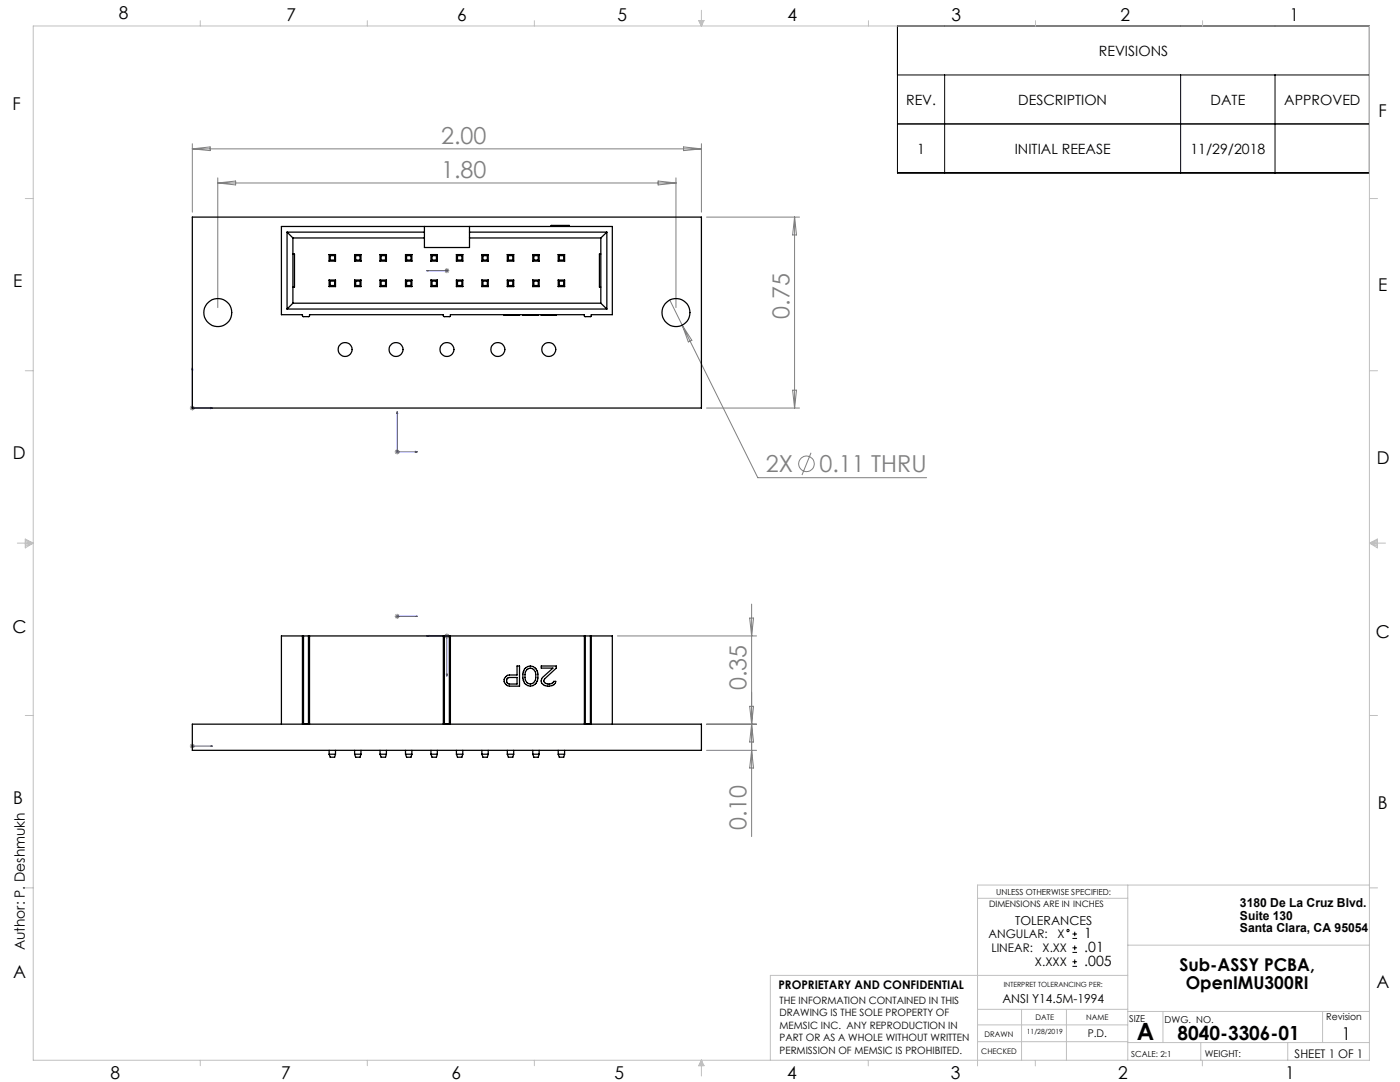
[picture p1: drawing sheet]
<svg xmlns="http://www.w3.org/2000/svg" width="279mm" height="216mm" viewBox="0 0 279 216" stroke-linecap="round" stroke-linejoin="round" font-family="sans-serif">
<g fill="none" stroke="#808080" stroke-width=".2">
<path d="M38.4 28.7v13.6M38.4 29.7h101.6M38.4 29.7l3.5-.4v.8zM43.5 35.5v25.9M43.5 36.5h91.4M43.5 36.5l3.5-.4v.8zM131.3 36.1l3.6 .4-3.6 .4zM134.9 35.5v25.9M136.4 29.3l3.6 .4-3.6 .4zM140 28.7v13.6M88.7 54h1M88.8 53.7l.7 .7"/>
<path d="M89.2 53.5v1M89.5 53.7l-.7 .7M133.7 59.9l17.5 35.4h33.7M141 43.3h18.6M158.6 43.3v38.1M158.6 43.3l.4 3.6h-.8zM136.1 64.9l2 3-.7 .3zM158.2 77.9h.8l-.4 3.5zM37.9 81.4h1M38 81.1l.7 .7M38.4 80.9v1M38.7 81.1l-.7 .7"/>
<path d="M78.8 90.2h1M78.9 89.8l.7 .7M79.3 89.7v1M79.6 89.8l-.7 .7M141 81.4h18.6M161.9 90.3l-1.8 4.5M78.8 123h1M78.9 122.6l.7 .7M79.3 122.5v1M79.6 122.6l-.7 .7M88.7 126.9h1M88.8 126.5l.7 .7"/>
<path d="M89.2 126.4v1M89.5 126.5l-.7 .7M123.2 126.9h27.8M149.6 123.3h.8l-.4 3.6zM150 120.5v46.4M37.9 148.9h1M38 148.5l.7 .7M38.4 148.4v1M38.7 148.5l-.7 .7M141 149.7h10M141 144.5h10M149.6 140.9l.8 7.2h-.8l.8-7.2z"/>
<path d="M150 149.7l.4 3.5h-.8z"/>
<circle cx="161" cy="92.6" r="1.55"/>
</g>
<g fill="none" stroke="#000" stroke-width=".2">
<path d="M179.1 15h94.2M179.1 5.2h94.2v29.3h-94.2zM188.5 15v19.5M235.6 15v19.5M254.5 15v19.5M273.3 24.7h-94.2M214 187.3h.9M214 186.4h.9M214 190h.9M214 189.1h.9M214 192.8h.9M214 191.9h.9"/>
<path d="M214.5 185.9v.9M214.5 188.7v.9M214.5 191.5v.9"/>
<circle cx="213.1" cy="185.7" r=".22"/>
</g>
<g fill="none" stroke="#00f" stroke-width=".2">
<path d="M85.2 54h4M85.2 54h.4h-.4M89.1 54h.2zM89.2 54h.1M38.4 73.4v8h4M38.4 73.4l.1 .4h-.2zM42 81.3l.4 .1-.4 .1zM79.3 82.1v8.1h4M79.3 82.1l.1 .4h-.2zM82.9 90.1l.4 .1-.4 .1zM79.2 123h.2zM79.3 123h.1"/>
<path d="M79.3 123h4M83.3 123h-.4h.4M85.2 126.9h4v8M85.2 126.9l.4-.1v.2zM89.1 134.5h.2l-.1 .4zM38.3 148.9h.2zM38.4 148.9h.1M38.4 148.9h4M42.4 148.9h-.4h.4"/>
</g>
<g fill="none" stroke="#c0c0c0" stroke-width=".2">
<path d="M6.6 5.2h266.7v206.4h-266.7zM40 4.1v1.1M73.3 4.1v1.1M106.6 4.1v1.1M139.4 4.1h1.1l-.5 1.1zM139.5 4.1l.5 1.1M139.8 4.1l.2 1.1M140 2v3.2M140.1 4.1l-.1 1.1M140.3 4.1l-.3 1.1M173.3 4.1v1.1M206.7 4.1v1.1"/>
<path d="M240 4.1v1.1M5 39.6h1.6M273.3 39.6h1.6M5 74h1.6M273.3 74h1.6M3.5 108.4h3.1M5 107.6l1.6 .8-1.6 .9zM5 107.8l1.6 .6M5 108.1l1.6 .3M6.6 108.4l-1.6 .6M6.6 108.4l-1.6 .2M273.3 108.4h3.2"/>
<path d="M273.3 108.4l1.6 .2M273.3 108.4l1.6 .6M273.3 108.4l1.6-.8v1.7zM274.9 108.1l-1.6 .3M274.9 107.8l-1.6 .6M5 142.8h1.6M273.3 142.8h1.6M5 177.2h1.6M195.1 179.2h30M225.1 176.6v34.9M273.3 176.6h-78.2v36.1M273.3 177.2h1.6"/>
<path d="M225.1 188.6h48.2M225.1 194.6h-71.4v17M40 211.6v1.1M73.3 211.6v1.1M106.6 211.6v1.1M140 211.6v3.1M140 211.6l.5 1.1h-1.1zM140 211.6l.3 1.1M140 211.6l-.5 1.1M140 211.6l-.2 1.1M140 211.6l.1 1.1M173.3 211.6v1.1"/>
<path d="M195.1 201.4h30M195.1 204.5h30M195.1 207.9h30M203.9 201.4v10.2M206.6 211.6v1.1M212.8 201.4v10.2M225.1 208h48.2M225.1 201.8h48.2M232.1 201.8v6.2M239.6 208v3.5M240 211.6v1.1M257 208v3.5"/>
<path d="M263.9 201.8v6.2"/>
</g>
<g fill="#00f">
<path d="M82.9 90.1l.4 .1-.4 .1zM79.3 82.1l.1 .4h-.2zM42 81.3l.4 .1-.4 .1zM38.4 73.4l.1 .4h-.2zM85.2 54h.4zM89.1 54h.2z"/>
<path d="M82.9 123h.4zM79.2 123h.2zM42 148.9h.4zM38.3 148.9h.2zM85.2 126.9l.4-.1v.2zM89.1 134.5h.2l-.1 .4z"/>
</g>
<g fill="none" stroke="#000" stroke-width=".25">
<path d="M38.4 43.3h101.6v38.1h-101.6zM56.2 45.2h66v17.6h-4.2l-.1 .4h-1.2l-.1-.4h-26.7l-.1 .4h-1.2l-.1-.4h-26.7l-.1 .4h-1.2l-.1-.4h-4.2zM57.3 46.3h27.4M57.3 46.3v15.4M57.3 46.3l1.2 1.2M58.5 47.5v13M58.5 47.5h26.2M58.5 50.7h.3v6.6h-.3M65.7 55.9h1.3M65.7 52.1h1.3M65.7 57.2h1.3M65.7 50.8h1.3"/>
<path d="M65.7 50.8l.2 .2M65.7 50.8v1.3M65.7 55.9v1.3M65.7 55.9l.2 .2M65.9 56.1h.9M65.9 51.9h.9M65.9 57h.9M65.9 51h.9M65.9 51v.9M65.9 56.1v.9M65.9 57l-.2 .2M65.9 51.9l-.2 .2"/>
<path d="M66.8 51.9l.2 .2M66.8 51v.9M66.8 56.1v.9M66.8 57l.2 .2M67 50.8l-.2 .2M67 50.8v1.3M67 55.9v1.3M67 55.9l-.2 .2M70.8 55.9h1.2M70.8 52.1h1.2M70.8 57.2h1.2M70.8 50.8h1.2"/>
<path d="M70.8 50.8l.2 .2M70.8 55.9l.2 .2M70.8 50.8v1.3M70.8 55.9v1.3M71 56.1h.9M71 51.9h.9M71 57h.9M71 51h.9M71 51v.9M71 56.1v.9M71 57l-.2 .2M71 51.9l-.2 .2"/>
<path d="M71.9 57l.1 .2M71.9 51v.9M71.9 56.1v.9M71.9 51.9l.1 .2M72 55.9l-.1 .2M72 50.8v1.3M72 55.9v1.3M72 50.8l-.1 .2M75.8 55.9h1.3M75.8 52.1h1.3M75.8 57.2h1.3M75.8 50.8h1.3"/>
<path d="M75.8 50.8l.3 .2M75.8 55.9l.3 .2M75.8 50.8v1.3M75.8 55.9v1.3M76.1 56.1h.8M76.1 51.9h.8M76.1 57h.8M76.1 51h.8M76.1 57l-.3 .2M76.1 51v.9M76.1 56.1v.9M76.1 51.9l-.3 .2"/>
<path d="M76.9 51v.9M76.9 56.1v.9M76.9 51.9l.2 .2M76.9 57l.2 .2M77.1 50.8l-.2 .2M77.1 55.9l-.2 .2M77.1 50.8v1.3M77.1 55.9v1.3M80.9 55.9h1.3M80.9 52.1h1.3M80.9 57.2h1.3M80.9 50.8h1.3"/>
<path d="M80.9 55.9l.2 .2M80.9 50.8v1.3M80.9 55.9v1.3M80.9 50.8l.2 .2M81.1 56.1h.9M81.1 51.9h.9M81.1 57h.9M81.1 51h.9M81.1 51v.9M81.1 56.1v.9M81.1 57l-.2 .2M81.1 51.9l-.2 .2"/>
<path d="M82 51v.9M82 56.1v.9M82 51.9l.2 .2M82 57l.2 .2M82.2 55.9l-.2 .2M82.2 50.8l-.2 .2M82.2 50.8v1.3M82.2 55.9v1.3M84.7 45.2v4.2h9v-4.2M86 55.9h1.3M86 52.1h1.3M86 57.2h1.3"/>
<path d="M86 50.8h1.3M86 50.8l.2 .2M86 50.8v1.3M86 55.9v1.3M86 55.9l.2 .2M86.2 56.1h.9M86.2 51.9h.9M86.2 57h.9M86.2 51h.9M86.2 51.9l-.2 .2M86.2 51v.9M86.2 56.1v.9"/>
<path d="M86.2 57l-.2 .2M87.1 51.9l.2 .2M87.1 51v.9M87.1 56.1v.9M87.1 57l.2 .2M87.3 50.8l-.2 .2M87.3 50.8v1.3M87.3 55.9v1.3M87.3 55.9l-.2 .2M91.1 55.9h1.3M91.1 52.1h1.3M91.1 57.2h1.3"/>
<path d="M91.1 50.8h1.3M91.1 50.8l.2 .2M91.1 50.8v1.3M91.1 55.9v1.3M91.1 55.9l.2 .2M91.3 56.1h.9M91.3 51.9h.9M91.3 57h.9M91.3 51h.9M91.3 51v.9M91.3 56.1v.9M91.3 51.9l-.2 .2"/>
<path d="M91.3 57l-.2 .2M92.2 51v.9M92.2 56.1v.9M92.2 51.9l.2 .2M92.2 57l.2 .2M92.4 55.9l-.2 .2M92.4 50.8l-.2 .2M92.4 50.8v1.3M92.4 55.9v1.3M93.7 46.3h27.4M93.7 47.5h26.2M96.2 55.9h1.2"/>
<path d="M96.2 52.1h1.2M96.2 57.2h1.2M96.2 50.8h1.2M96.2 50.8l.2 .2M96.2 55.9l.2 .2M96.2 50.8v1.3M96.2 55.9v1.3M96.4 56.1h.9M96.4 51.9h.9M96.4 57h.9M96.4 51h.9M96.4 51v.9"/>
<path d="M96.4 56.1v.9M96.4 57l-.2 .2M96.4 51.9l-.2 .2M97.3 51v.9M97.3 56.1v.9M97.3 51.9l.1 .2M97.3 57l.1 .2M97.4 50.8l-.1 .2M97.4 50.8v1.3M97.4 55.9v1.3M97.4 55.9l-.1 .2M101.2 50.8l.3 .2"/>
<path d="M101.2 55.9h1.3M101.2 52.1h1.3M101.2 57.2h1.3M101.2 50.8h1.3M101.2 55.9l.3 .2M101.2 50.8v1.3M101.2 55.9v1.3M101.5 56.1h.8M101.5 51.9h.8M101.5 57h.8M101.5 51h.8M101.5 57l-.3 .2"/>
<path d="M101.5 51v.9M101.5 56.1v.9M101.5 51.9l-.3 .2M102.3 51v.9M102.3 56.1v.9M102.3 57l.2 .2M102.3 51.9l.2 .2M102.5 55.9l-.2 .2M102.5 50.8l-.2 .2M102.5 50.8v1.3M102.5 55.9v1.3M106.3 55.9l.2 .2"/>
<path d="M106.3 55.9h1.3M106.3 50.8v1.3M106.3 55.9v1.3M106.3 52.1h1.3M106.3 50.8l.2 .2M106.3 57.2h1.3M106.3 50.8h1.3M106.5 56.1h.9M106.5 51v.9M106.5 56.1v.9M106.5 57l-.2 .2M106.5 51.9h.9"/>
<path d="M106.5 57h.9M106.5 51h.9M106.5 51.9l-.2 .2M107.4 51v.9M107.4 56.1v.9M107.4 51.9l.2 .2M107.4 57l.2 .2M107.6 55.9l-.2 .2M107.6 50.8l-.2 .2M107.6 50.8v1.3M107.6 55.9v1.3M110 45.2v-.2h3.6v.2"/>
<path d="M111.4 55.9h1.3M111.4 52.1h1.3M111.4 50.8v1.3M111.4 55.9v1.3M111.4 55.9l.2 .2M111.4 50.8l.2 .2M111.4 57.2h1.3M111.4 50.8h1.3M111.6 56.1h.9M111.6 51.9l-.2 .2M111.6 51.9h.9M111.6 51v.9"/>
<path d="M111.6 56.1v.9M111.6 57l-.2 .2M111.6 57h.9M111.6 51h.9M112.5 51.9l.2 .2M112.5 51v.9M112.5 56.1v.9M112.5 57l.2 .2M112.7 55.9l-.2 .2M112.7 50.8v1.3M112.7 55.9v1.3M112.7 50.8l-.2 .2"/>
<path d="M119.9 47.5v13M119.9 50.7h-.3v6.6h.3M121.1 46.3v15.4M121.1 46.3l-1.2 1.2M57.3 61.7h63.8M58.5 60.5l-1.2 1.2M58.5 60.5h61.4M100.6 62.8v.1h3.1v-.1M100.7 62.8v.1M100.9 62.8v.1M101.2 62.8v.1M101.7 62.8v.1"/>
<path d="M103.2 62.8v.1M104.4 62.8v.1h3v-.1M104.4 62.8v.1M104.5 62.8v.1M104.7 62.8v.1M104.9 62.8v.1M105.3 62.8v.1M105.8 62.8v.1M106.4 62.8v.1M106.8 62.8v.1M107 62.8v.1M107.2 62.8v.1"/>
<path d="M107.3 62.8v.1M108 62.8v.1h3v-.1M119.9 60.5l1.2 1.2M60.4 126.9h.2M60.4 126.9v17.6h.2M60.4 126.9h-4.2v17.6M60.6 126.9h1M60.6 126.9v17.6M61.6 126.9h.2M61.6 126.9v17.6M61.8 126.9v17.6h-.2M61.8 126.9h26.7"/>
<path d="M88.5 126.9h.2M88.5 126.9v17.6h.2M88.7 126.9h1M88.7 126.9v17.6M89.7 126.9h.2M89.7 126.9v17.6M89.9 126.9v17.6h-.2M89.9 126.9h26.7M100.9 135l.3-.2 .5-.1h1.5v-1.8h.5v4h-2a1.1 1.1 0 0 1-1-.7 1.1 1.1 0 0 1 .2-1.2zM101.2 135.5l.4-.3h1.6v1.3h-1.6a.67 .67 0 0 1-.4-1zM104.7 133.5a1.5 1.5 0 0 1 1.7-.5 1.5 1.5 0 0 1 1 1.5 1.92 1.92 0 0 1-1.6 2.4 2.06 2.06 0 0 1-1.3-3.1zM105.2 133.6a1.08 1.08 0 0 1 1.2-.1 1.08 1.08 0 0 1 .5 1.1 1.45 1.45 0 0 1-1.1 1.9 1.16 1.16 0 0 1-1-1.3v-1.1z"/>
<path d="M108 132.9h3v.4l-2.3 2.2-.2 .3a1.12 1.12 0 0 0 1 .7 1.12 1.12 0 0 0 1-.5h.4a1.57 1.57 0 0 1-2.5 .6 .95 .95 0 0 1-.1-1.4l2-1.9h-2.3zM116.6 126.9h.2M116.6 126.9v17.6h.2M116.8 126.9v17.6M116.8 126.9h1M117.8 126.9h.2M117.8 126.9v17.6M118 126.9v17.6h-.2M118 126.9h4.2v17.6M38.4 144.5h101.6v5.2h-101.6zM60.6 144.5h1M65.7 149.7v.8"/>
<path d="M65.7 150.5h1.3M65.7 150.5l.2 .6h.9l.2-.6M67 149.7v.8M70.8 149.7v.8M70.8 150.5h1.2M70.8 150.5l.2 .6h.9l.1-.6M72 149.7v.8M75.8 149.7v.8M75.8 150.5h1.3M75.8 150.5l.3 .6h.8l.2-.6M77.1 149.7v.8M80.9 149.7v.8"/>
<path d="M80.9 150.5h1.3M80.9 150.5l.2 .6h.9l.2-.6M82.2 149.7v.8M86 149.7v.8M86 150.5h1.3M86 150.5l.2 .6h.9l.2-.6M87.3 149.7v.8M88.7 144.5h1M91.1 149.7v.8M91.1 150.5h1.3M91.1 150.5l.2 .6h.9l.2-.6M92.4 149.7v.8"/>
<path d="M96.2 149.7v.8M96.2 150.5h1.2M96.2 150.5l.2 .6h.9l.1-.6M97.4 149.7v.8M101.2 149.7v.8M101.2 150.5h1.3M101.2 150.5l.3 .6h.8l.2-.6M102.5 149.7v.8M106.3 149.7v.8M106.3 150.5l.2 .6h.9l.2-.6M106.3 150.5h1.3M107.6 149.7v.8"/>
<path d="M111.4 149.7v.8M111.4 150.5h1.3M111.4 150.5l.2 .6h.9l.2-.6M112.7 149.7v.8M116.8 144.5h1"/>
<circle cx="43.5" cy="62.4" r="2.79"/>
<circle cx="68.9" cy="69.7" r="1.39"/>
<circle cx="79" cy="69.7" r="1.39"/>
<circle cx="89.2" cy="69.7" r="1.39"/>
<circle cx="99.4" cy="69.7" r="1.39"/>
<circle cx="109.5" cy="69.7" r="1.39"/>
<circle cx="134.9" cy="62.4" r="2.79"/>
</g>
<g font-size="4.7" fill="#808080">
<text x="88" y="28.7">2.00</text>
<text x="88" y="35.5">1.80</text>
<text x="157.6" y="63.6" transform="rotate(-90 157.6 63.6)">0.75</text>
<text x="152.8" y="94.2">2X</text>
<text x="163.5" y="94.2">0.11 THRU</text>
<text x="149" y="137.7" transform="rotate(-90 149 137.7)">0.35</text>
<text x="149" y="165.6" transform="rotate(-90 149 165.6)">0.10</text>
</g>
<text font-size="4.7" x="226.9" y="207.5">A</text>
<text font-size="3.9" x="235" y="207.6">8040-3306-01</text>
<g font-size="3.5">
<text x="23.7" y="3.9">8</text>
<text x="57.1" y="4.2">7</text>
<text x="91.2" y="4.2">6</text>
<text x="123.3" y="4.2">5</text>
<text x="157.1" y="4.2">4</text>
<text x="189.9" y="4.2">3</text>
<text x="223.6" y="4.2">2</text>
<text x="257.4" y="4.2">1</text>
<text x="2.5" y="21.9">F</text>
<text x="275.1" y="23.3">F</text>
<text x="2.6" y="57.2">E</text>
<text x="275" y="58">E</text>
<text x="2.6" y="91.5">D</text>
<text x="274.8" y="92.6">D</text>
<text x="2.5" y="126.3">C</text>
<text x="274.6" y="127.3">C</text>
<text x="2.7" y="160.4">B</text>
<text x="275" y="161.5">B</text>
<text x="2.7" y="195.2">A</text>
<text x="235.4" y="193.9">Sub-ASSY PCBA,</text>
<text x="236.6" y="197.4">OpenIMU300RI</text>
<text x="274.7" y="197.1">A</text>
<text x="267.8" y="207.6">1</text>
<text x="22" y="215.3">8</text>
<text x="56.1" y="215.3">7</text>
<text x="90.1" y="215.3">6</text>
<text x="122.7" y="215.3">5</text>
<text x="157.1" y="215.3">4</text>
<text x="189.7" y="215.3">3</text>
<text x="223.2" y="215.3">2</text>
<text x="256.6" y="215.3">1</text>
</g>
<g font-size="2.8">
<text x="219.3" y="11.1">REVISIONS</text>
<text x="180.8" y="20.9">REV.</text>
<text x="203.2" y="20.9">DESCRIPTION</text>
<text x="241.6" y="20.9">DATE</text>
<text x="256.3" y="20.9">APPROVED</text>
<text x="183" y="30.7">1</text>
<text x="202.5" y="30.7">INITIAL REEASE</text>
<text x="237.6" y="30.7">11/29/2018</text>
<text x="4.9" y="189.6" transform="rotate(-90 4.9 189.6)">Author: P. Deshmukh</text>
<text x="216.4" y="187.3">1</text>
<text x="216.4" y="190">.01</text>
<text x="216.4" y="192.8">.005</text>
</g>
<g font-size="2.5">
<text x="202.6" y="184.5">TOLERANCES</text>
<text x="247.5" y="181">3180 De La Cruz Blvd.</text>
<text x="247.5" y="183.5">Suite 130</text>
<text x="247.5" y="185.9">Santa Clara, CA 95054</text>
<text x="200" y="200.2">ANSI Y14.5M-1994</text>
</g>
<g font-size="2.4">
<text x="197.3" y="187.2">ANGULAR:</text>
<text x="197.8" y="190">LINEAR:</text>
<text x="208.1" y="190">X.XX</text>
<text x="211" y="187.2">X</text>
<text x="155.4" y="197.4">PROPRIETARY AND CONFIDENTIAL</text>
<text x="206.6" y="192.8">X.XXX</text>
<text x="258.4" y="211">SHEET 1 OF 1</text>
</g>
<text font-size="2.1" x="217.1" y="206.9">P.D.</text>
<g font-size="2">
<text x="155.6" y="200.3">THE INFORMATION CONTAINED IN THIS</text>
<text x="155.6" y="202.8">DRAWING IS THE SOLE PROPERTY OF</text>
<text x="155.6" y="205.3">MEMSIC INC. ANY REPRODUCTION IN</text>
<text x="155.6" y="207.8">PART OR AS A WHOLE WITHOUT WRITTEN</text>
<text x="155.6" y="210.3">PERMISSION OF MEMSIC IS PROHIBITED.</text>
</g>
<g font-size="1.9">
<text x="225.4" y="203.9">SIZE</text>
<text x="264.6" y="203.5">Revision</text>
<text x="232.4" y="204.1">DWG. NO.</text>
<text x="240.4" y="211">WEIGHT:</text>
</g>
<text font-size="1.8" x="197.4" y="181">DIMENSIONS ARE IN INCHES</text>
<g font-size="1.7">
<text x="198.8" y="178.6">UNLESS OTHERWISE SPECIFIED:</text>
<text x="225.8" y="211">SCALE: 2:1</text>
</g>
<g font-size="1.5">
<text x="206.7" y="203.5">DATE</text>
<text x="216.8" y="203.5">NAME</text>
<text x="196.5" y="206.9">DRAWN</text>
<text x="195.8" y="210.3">CHECKED</text>
</g>
<g font-size="1.4">
<text x="200.3" y="197">INTERPRET TOLERANCING PER:</text>
<text x="204.9" y="206.3">11/28/2019</text>
</g>
</svg>
